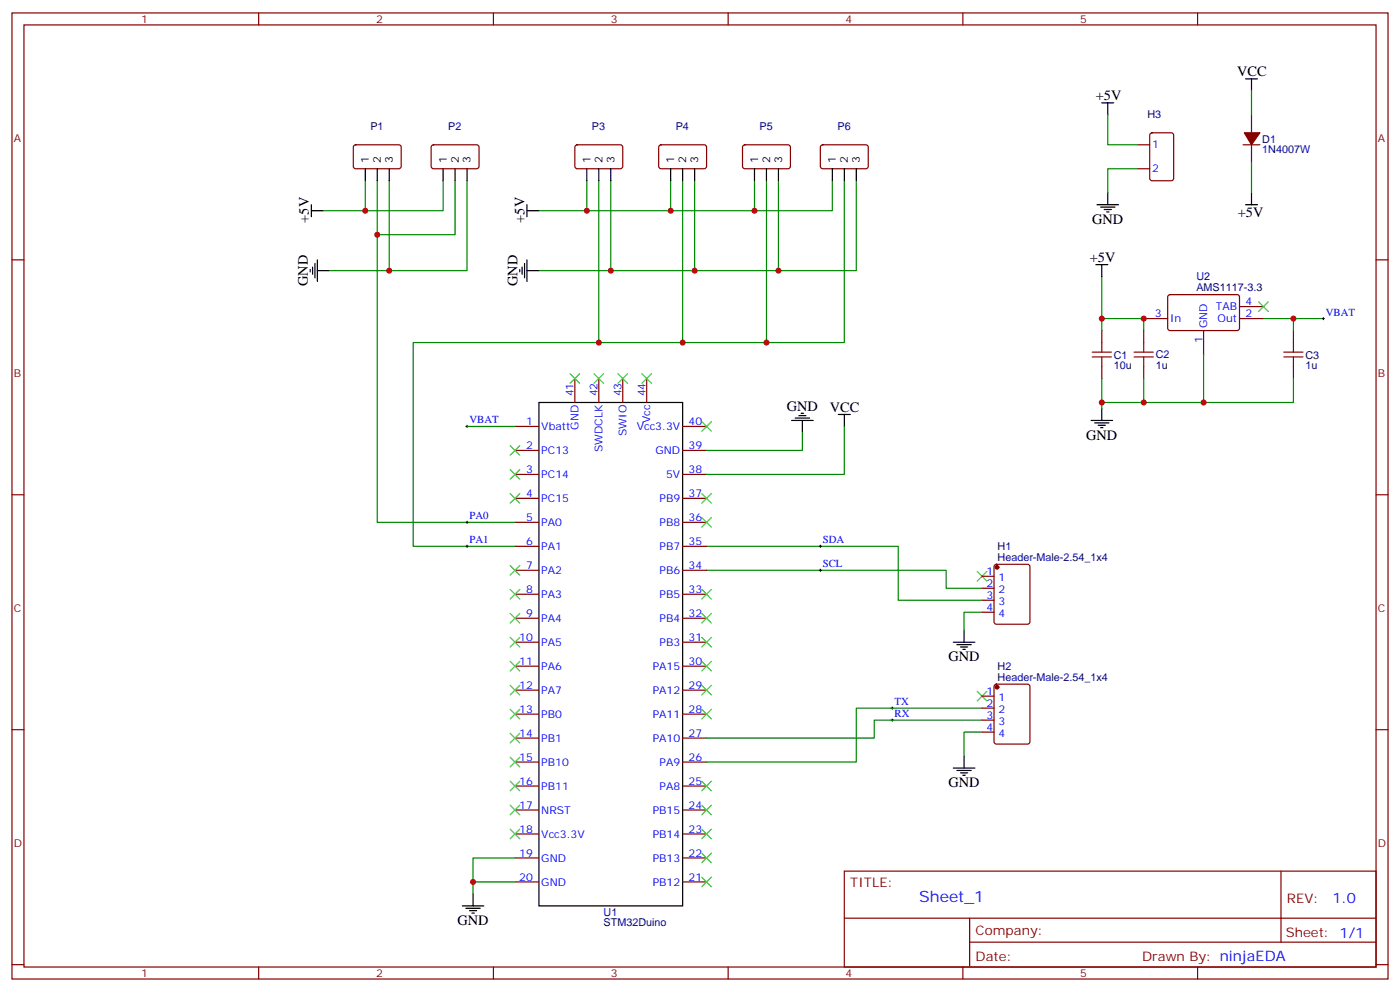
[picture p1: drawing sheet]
<svg xmlns="http://www.w3.org/2000/svg" width="412mm" height="292mm" viewBox="0 0 412 292" stroke-linecap="round" stroke-linejoin="round" font-family="sans-serif">
<g fill="none" stroke="#870000" stroke-width=".35">
<path d="M3.5 3.8h405.4v284.3h-405.4zM7.1 7.3h398.2v277.3h-398.2zM76.2 3.8v3.5M145.3 3.8v3.5M214.5 3.8v3.5M283.6 3.8v3.5M352.8 3.8v3.5M338.9 39.3l.5-.2h5.6l.7 .4v13l-.4 .6-5.9 .1-.7-.5v-12.9zM368.7 33.8v5.3M104.3 42.8l.5-.2 12.9 .1 .5 .6-.1 5.9-.6 .5-13-.1-.4-.6v-5.7zM127.2 42.8l.5-.2 13 .1 .4 .6-.1 5.9-.6 .5-13-.1-.4-.6v-5.7zM169.6 42.8l.4-.2 13 .1 .4 .6v5.9l-.7 .5-12.9-.1-.5-.6v-5.7z"/>
<path d="M194.3 42.8l.4-.2 13 .1 .4 .6v5.9l-.7 .5-12.9-.1-.5-.6v-5.7zM219 42.8l.4-.2 13 .1 .4 .6v5.9l-.7 .5-12.9-.1-.5-.6v-5.7zM241.9 42.8l.5-.2 12.9 .1 .5 .6-.1 5.9-.6 .5-13-.1-.4-.6v-5.7zM335.1 42.6h3.6M335.1 49.7h3.6M366.2 42.6h4.9M368.7 42.6v5.3M3.5 76.5h3.6M405.3 76.5h3.6M324.6 97.3v3.5M336.9 93.8h7.1M336.9 97.3v3.5"/>
<path d="M344.2 86.9l.5-.2 20 .1 .4 .6v9.5l-.7 .4-20-.1-.4-.6v-9.2zM354.5 97.3v7.1M365.1 93.8h7.1M365.1 90.2h7.1M381 97.3v3.5M169.3 111.4v7.1M176.4 111.4v7.1M183.4 111.4v7.1M190.5 111.4v7.1M324.6 107.9v3.5M336.9 107.9v3.5M381 107.9v3.5"/>
<path d="M151.7 125.5h7M151.7 132.6h7M151.7 139.6h7M201.1 125.5h7M201.1 132.6h7M201.1 139.6h7M3.5 145.6h3.6M151.7 146.7h7M151.7 153.7h7M201.1 146.7h7M201.1 153.7h7M405.3 145.6h3.6"/>
<path d="M151.7 160.8h7M151.7 167.9h7M151.7 174.9h7M201.1 160.8h7M201.1 167.9h7M201.1 174.9h7M289.3 169.6h3.5M289.3 173.1h3.5M289.3 176.7h3.5M293 166.3l.5-.2h9.2l.6 .4 .1 16.5-.5 .7h-9.4l-.6-.4-.1-16.5zM151.7 182h7M151.7 189h7"/>
<path d="M151.7 196.1h7M201.1 182h7M201.1 189h7M201.1 196.1h7M289.3 180.2h3.5M3.5 214.8h3.6M151.7 203.1h7M151.7 210.2h7M151.7 217.2h7M201.1 203.1h7M201.1 210.2h7M201.1 217.2h7"/>
<path d="M289.3 204.9h3.5M289.3 208.4h3.5M289.3 211.9h3.5M289.3 215.5h3.5M293 201.6l.5-.2h9.2l.6 .4 .1 16.5-.5 .6-9.4 .1-.6-.5-.1-16.4zM405.3 214.8h3.6M151.7 224.3h7M151.7 231.4h7M151.7 238.4h7M201.1 224.3h7M201.1 231.4h7M201.1 238.4h7"/>
<path d="M151.7 245.5h7M151.7 252.5h7M151.7 259.6h7M201.1 245.5h7M201.1 252.5h7M201.1 259.6h7M248.7 256.4h156.6v28.2h-156.6zM377.3 256.4v20.9M248.7 270.2h156.5M285.6 277.3h119.6M285.6 270.2v14.2M3.5 283.9h3.6"/>
<path d="M76.2 284.6v3.5M145.3 284.6v3.5M214.5 284.6v3.5M283.6 284.6v3.5M352.8 284.6v3.5M405.3 283.9h3.6"/>
</g>
<g fill="none" stroke="#3c3" stroke-width=".35">
<path d="M370.8 88.8l2.8 2.9M373.6 88.8l-2.8 2.9M167.9 110l2.8 2.8M170.7 110l-2.8 2.8M175 110l2.8 2.8M177.8 110l-2.8 2.8M182 110l2.9 2.8M184.9 110l-2.9 2.8M189.1 110l2.8 2.8M191.9 110l-2.8 2.8M150.3 131.2l2.8 2.8M150.3 138.2l2.8 2.8"/>
<path d="M153.1 131.2l-2.8 2.8M153.1 138.2l-2.8 2.8M206.7 124.1l2.8 2.8M209.5 124.1l-2.8 2.8M150.3 145.3l2.8 2.8M153.1 145.3l-2.8 2.8M206.7 145.3l2.8 2.8M206.7 152.3l2.8 2.9M209.5 145.3l-2.8 2.8M209.5 152.3l-2.8 2.9M150.3 166.4l2.8 2.9M150.3 173.5l2.8 2.8"/>
<path d="M153.1 166.4l-2.8 2.9M153.1 173.5l-2.8 2.8M206.7 173.5l2.8 2.8M209.5 173.5l-2.8 2.8M287.9 168.2l2.8 2.8M290.7 168.2l-2.8 2.8M150.3 180.6l2.8 2.8M150.3 187.6l2.8 2.8M150.3 194.7l2.8 2.8M153.1 180.6l-2.8 2.8M153.1 187.6l-2.8 2.8M153.1 194.7l-2.8 2.8"/>
<path d="M206.7 194.7l2.8 2.8M206.7 187.6l2.8 2.8M206.7 180.6l2.8 2.8M209.5 180.6l-2.8 2.8M209.5 194.7l-2.8 2.8M209.5 187.6l-2.8 2.8M150.3 201.7l2.8 2.8M150.3 208.8l2.8 2.8M150.3 215.8l2.8 2.9M153.1 201.7l-2.8 2.8M153.1 208.8l-2.8 2.8M153.1 215.8l-2.8 2.9"/>
<path d="M206.7 208.8l2.8 2.8M206.7 201.7l2.8 2.8M209.5 208.8l-2.8 2.8M209.5 201.7l-2.8 2.8M287.9 203.5l2.8 2.8M290.7 203.5l-2.8 2.8M150.3 222.9l2.8 2.8M150.3 229.9l2.8 2.9M150.3 237l2.8 2.8M153.1 222.9l-2.8 2.8M153.1 229.9l-2.8 2.9M153.1 237l-2.8 2.8"/>
<path d="M206.7 237l2.8 2.8M206.7 229.9l2.8 2.9M209.5 237l-2.8 2.8M209.5 229.9l-2.8 2.9M150.3 244.1l2.8 2.8M153.1 244.1l-2.8 2.8M206.7 258.2l2.8 2.8M206.7 251.1l2.8 2.8M206.7 244.1l2.8 2.8M209.5 258.2l-2.8 2.8M209.5 251.1l-2.8 2.8M209.5 244.1l-2.8 2.8"/>
</g>
<g fill="none" stroke="#000" stroke-width=".35">
<path d="M324.6 30.3h3.5M326.3 30.3v3.5M366.9 23.2h3.5M368.7 23.2v3.5M107.6 49.7v3.5M111.1 49.7v3.5M114.7 49.7v3.5M130.5 49.7v3.5M134.1 49.7v3.5M137.6 49.7v3.5M172.9 49.7v3.5M176.4 49.7v3.5"/>
<path d="M179.9 49.7v3.5M197.6 49.7v3.5M201.1 49.7v3.5M204.6 49.7v3.5M222.2 49.7v3.5M225.8 49.7v3.5M229.3 49.7v3.5M245.2 49.7v3.5M248.7 49.7v3.5M252.2 49.7v3.5M326.3 56.7v3.6M368.7 56.7v3.6"/>
<path d="M91.4 79.3v.7M91.7 62h3.5M91.7 60.3v3.5M92.1 78.6v2.1M92.8 77.5v4.3M93.5 79.7h3.5M93.5 76.5v6.3M153.1 79.3v.7M153.8 78.6v2.1M154.5 77.5v4.3M155.2 62h3.5M155.2 79.7h3.5"/>
<path d="M155.2 60.3v3.5M155.2 76.5v6.3M322.8 77.9h3.5M323.1 60.3h6.4M324.2 61h4.2M324.6 77.9v3.5M325.3 61.7h2.1M326 62.4h.7M366.9 60.3h3.5M158.7 118.5h42.4v148.1h-42.4zM233.2 123.8h6.3M234.2 123h4.3"/>
<path d="M235.3 122.3h2.1M236 121.6h.7M236.4 123.8v3.5M246.9 122h3.6M248.7 122v3.5M321.4 123.8h6.3M322.4 124.5h4.3M323.5 125.2h2.1M324.2 125.9h.7M324.6 120.2v3.6M280.8 189h6.4M281.9 189.7h4.2"/>
<path d="M282.9 190.4h2.1M283.6 191.1h.7M284 185.5v3.5M280.8 226.1h6.4M281.9 226.8h4.2M282.9 227.5h2.1M283.6 228.2h.7M284 222.5v3.6M136.2 266.6h6.3M137.2 267.3h4.3M138.3 268h2.1M139 268.7h.7"/>
<path d="M139.3 263.1v3.5"/>
</g>
<g fill="none" stroke="#008700" stroke-width=".35">
<path d="M326.3 33.8v8.8h8.8M368.7 26.7v7.1M107.6 53.2v8.8h-12.4M111.1 53.2v100.5h40.6M114.7 53.2v26.5h-17.7M130.5 53.2v8.8h-22.9M134.1 53.2v15.9h-23M137.6 53.2v26.5h-22.9M172.9 53.2v8.8h-14.2M176.4 53.2v47.6h-54.7v60h30M179.9 53.2v26.5h-21.2M197.6 53.2v8.8h-24.7"/>
<path d="M201.1 53.2v47.6h-24.7M204.6 53.2v26.5h-24.7M222.2 53.2v8.8h-24.6M225.8 53.2v47.6h-24.7M229.3 53.2v26.5h-24.7M245.2 53.2v8.8h-23M248.7 53.2v47.6h-22.9M252.2 53.2v26.5h-22.9M335.1 49.7h-8.8v7M368.7 47.9v8.8M324.6 81.4v12.4h12.3v3.5M324.6 93.8v3.5"/>
<path d="M372.2 93.8h17.6M381 93.8v3.5M324.6 111.4v8.8M336.9 111.4v7.1M354.5 104.4v14.1h-29.9M381 111.4v7.1h-26.5M137.6 125.5h14.1M236.4 127.3v5.3h-28.3M248.7 125.5v14.1h-40.6M208.1 160.8h56.5v15.9h24.7M208.1 167.9h70.6v5.2h10.6M289.3 180.2h-5.3v5.3"/>
<path d="M289.3 215.5h-5.3v7M289.3 208.4h-37.1v15.9h-44.1M289.3 211.9h-31.8v5.3h-49.4M139.3 259.6h12.4M151.7 252.5h-12.4v10.6"/>
</g>
<g fill="#870000" stroke="#870000" stroke-width=".35">
<path d="M366.5 39.1h4.6l-2.4 3.5z"/>
<circle cx="293.7" cy="167" r=".53"/>
<circle cx="293.7" cy="202.2" r=".53"/>
</g>
<g fill="none" stroke="#000" stroke-width=".29">
<path d="M389.5 93.8h.7M389.8 93.4v.7M137.2 125.5h.7M137.6 125.2v.7M137.2 153.7h.7M137.6 153.4v.7M137.2 160.8h.7M137.6 160.4v.7M241.3 160.8h.7M241.3 167.9h.7M241.7 160.4v.7M241.7 167.5v.7"/>
<path d="M262.5 208.4h.7M262.5 211.9h.7M262.8 208.1v.7M262.8 211.6v.7"/>
</g>
<path d="M321.7 105.1h5.7M321.7 103.6h5.7M324.6 100.8v2.8M324.6 105.1v2.8M334.1 105.1h5.6M334.1 103.6h5.6M336.9 100.8v2.8M336.9 105.1v2.8M378.2 105.1h5.6M378.2 103.6h5.6M381 100.8v2.8M381 105.1v2.8" fill="none" stroke="#a10000" stroke-width=".35"/>
<g fill="#c00">
<circle cx="336.9" cy="118.5" r=".88"/>
<circle cx="381" cy="93.8" r=".88"/>
<circle cx="324.6" cy="93.8" r=".88"/>
<circle cx="225.8" cy="100.8" r=".88"/>
<circle cx="176.4" cy="100.8" r=".88"/>
<circle cx="204.6" cy="79.7" r=".88"/>
<circle cx="197.6" cy="62" r=".88"/>
<circle cx="111.1" cy="69.1" r=".88"/>
<circle cx="107.6" cy="62" r=".88"/>
<circle cx="114.7" cy="79.7" r=".88"/>
<circle cx="172.9" cy="62" r=".88"/>
<circle cx="222.3" cy="62" r=".88"/>
<circle cx="179.9" cy="79.7" r=".88"/>
<circle cx="229.3" cy="79.7" r=".88"/>
<circle cx="201.1" cy="100.8" r=".88"/>
<circle cx="336.9" cy="93.8" r=".88"/>
<circle cx="324.6" cy="118.5" r=".88"/>
<circle cx="354.5" cy="118.5" r=".88"/>
<circle cx="139.3" cy="259.6" r=".88"/>
</g>
<text font-size="4.6" fill="#00f" x="270.8" y="265.4">Sheet_1</text>
<g font-size="4.2">
<text x="364.4" y="22.5">VCC</text>
<text x="322.8" y="29.4">+5V</text>
<text x="91" y="65.5" transform="rotate(-90 91 65.5)">+5V</text>
<text x="154.5" y="65.5" transform="rotate(-90 154.5 65.5)">+5V</text>
<text x="321.7" y="65.9">GND</text>
<text x="364.6" y="63.9">+5V</text>
<text x="321" y="77">+5V</text>
<text x="90.7" y="84.2" transform="rotate(-90 90.7 84.2)">GND</text>
<text x="152.4" y="84.2" transform="rotate(-90 152.4 84.2)">GND</text>
<text x="231.8" y="121">GND</text>
<text x="244.5" y="121.3">VCC</text>
<text x="320" y="129.4">GND</text>
<text x="279.4" y="194.6">GND</text>
<text x="279.4" y="231.6">GND</text>
<text x="134.8" y="272.2">GND</text>
</g>
<text font-size="4.2" fill="#00f" x="392.5" y="265.7">1.0</text>
<g font-size="3.9" fill="#800">
<text x="250.5" y="261">TITLE:</text>
<text x="379.1" y="265.7">REV:</text>
<text x="287.4" y="275.2">Company:</text>
<text x="378.7" y="275.8">Sheet: 1/1</text>
<text x="287.4" y="282.9">Date:</text>
<text x="336.4" y="282.9">Drawn By: ninjaEDA</text>
</g>
<g font-size="3.2" fill="#800">
<text x="41.6" y="6.8">1</text>
<text x="110.8" y="6.8">2</text>
<text x="179.9" y="6.8">3</text>
<text x="249.1" y="6.8">4</text>
<text x="318.2" y="6.8">5</text>
<text x="4.1" y="41.9">A</text>
<text x="405.9" y="41.9">A</text>
<text x="4.1" y="111.1">B</text>
<text x="405.9" y="111.1">B</text>
<text x="4.1" y="180.2">C</text>
<text x="405.9" y="180.2">C</text>
<text x="4.1" y="249.3">D</text>
<text x="405.9" y="249.3">D</text>
<text x="41.6" y="287.6">1</text>
<text x="110.8" y="287.6">2</text>
<text x="179.9" y="287.6">3</text>
<text x="249.1" y="287.6">4</text>
<text x="318.2" y="287.6">5</text>
</g>
<g font-size="3.2" fill="#000080">
<text x="338" y="34.8">H3</text>
<text x="109.1" y="38.4">P1</text>
<text x="132" y="38.4">P2</text>
<text x="174.4" y="38.4">P3</text>
<text x="199.1" y="38.4">P4</text>
<text x="223.8" y="38.4">P5</text>
<text x="246.7" y="38.4">P6</text>
<text x="371.8" y="42">D1</text>
<text x="371.8" y="45.2">1N4007W</text>
<text x="352.4" y="82.5">U2</text>
<text x="352.4" y="85.7">AMS1117-3.3</text>
<text x="328.1" y="105.6">C1</text>
<text x="340.4" y="105.5">C2</text>
<text x="384.5" y="105.6">C3</text>
<text x="328.1" y="108.7">10u</text>
<text x="340.4" y="108.7">1u</text>
<text x="384.5" y="108.7">1u</text>
<text x="293.9" y="161.8">H1</text>
<text x="293.9" y="165">Header-Male-2.54_1x4</text>
<text x="293.9" y="197.1">H2</text>
<text x="293.9" y="200.3">Header-Male-2.54_1x4</text>
<text x="177.8" y="269.6">U1</text>
<text x="177.8" y="272.6">STM32Duino</text>
</g>
<g font-size="3.2">
<text x="108.7" y="47.9" transform="rotate(-90 108.7 47.9)">1</text>
<text x="112.2" y="47.9" transform="rotate(-90 112.2 47.9)">2</text>
<text x="115.7" y="47.9" transform="rotate(-90 115.7 47.9)">3</text>
<text x="131.6" y="47.9" transform="rotate(-90 131.6 47.9)">1</text>
<text x="135.1" y="47.9" transform="rotate(-90 135.1 47.9)">2</text>
<text x="138.6" y="47.9" transform="rotate(-90 138.6 47.9)">3</text>
<text x="173.9" y="47.9" transform="rotate(-90 173.9 47.9)">1</text>
<text x="177.4" y="47.9" transform="rotate(-90 177.4 47.9)">2</text>
<text x="181" y="47.9" transform="rotate(-90 181 47.9)">3</text>
<text x="198.6" y="47.9" transform="rotate(-90 198.6 47.9)">1</text>
<text x="202.1" y="47.9" transform="rotate(-90 202.1 47.9)">2</text>
<text x="205.7" y="47.9" transform="rotate(-90 205.7 47.9)">3</text>
<text x="223.3" y="47.9" transform="rotate(-90 223.3 47.9)">1</text>
<text x="226.8" y="47.9" transform="rotate(-90 226.8 47.9)">2</text>
<text x="230.4" y="47.9" transform="rotate(-90 230.4 47.9)">3</text>
<text x="246.2" y="47.9" transform="rotate(-90 246.2 47.9)">1</text>
<text x="249.8" y="47.9" transform="rotate(-90 249.8 47.9)">2</text>
<text x="253.3" y="47.9" transform="rotate(-90 253.3 47.9)">3</text>
</g>
<g font-size="3.2" fill="#00f">
<text x="339.4" y="43.7">1</text>
<text x="339.4" y="50.7">2</text>
<text x="366.9" y="89.9">4</text>
<text x="340.2" y="93.4">3</text>
<text x="344.7" y="94.8">In</text>
<text x="358.1" y="91.3">TAB</text>
<text x="358.7" y="94.8">Out</text>
<text x="366.9" y="93.4">2</text>
<text x="390.5" y="92.9">VBAT</text>
<text x="354.2" y="101.1" transform="rotate(-90 354.2 101.1)">1</text>
<text x="355.6" y="96.6" transform="rotate(-90 355.6 96.6)">GND</text>
<text x="169" y="116.7" transform="rotate(-90 169 116.7)">41</text>
<text x="176" y="116.7" transform="rotate(-90 176 116.7)">42</text>
<text x="183.1" y="116.7" transform="rotate(-90 183.1 116.7)">43</text>
<text x="190.1" y="116.7" transform="rotate(-90 190.1 116.7)">44</text>
<text x="138.3" y="124.6">VBAT</text>
<text x="155" y="125.2">1</text>
<text x="191.6" y="124.6" transform="rotate(-90 191.6 124.6)">Vcc</text>
<text x="202.8" y="125.2">40</text>
<text x="159.5" y="126.6">Vbatt</text>
<text x="170.4" y="126.4" transform="rotate(-90 170.4 126.4)">GND</text>
<text x="184.5" y="128.3" transform="rotate(-90 184.5 128.3)">SWIO</text>
<text x="187.6" y="126.6">Vcc3.3V</text>
<text x="155" y="132.2">2</text>
<text x="159.5" y="133.6">PC13</text>
<text x="177.4" y="133.1" transform="rotate(-90 177.4 133.1)">SWDCLK</text>
<text x="193.1" y="133.6">GND</text>
<text x="202.8" y="132.2">39</text>
<text x="155" y="139.3">3</text>
<text x="159.5" y="140.7">PC14</text>
<text x="196.2" y="140.7">5V</text>
<text x="202.8" y="139.3">38</text>
<text x="155" y="146.3">4</text>
<text x="159.5" y="147.7">PC15</text>
<text x="194.3" y="147.7">PB9</text>
<text x="202.8" y="146.3">37</text>
<text x="138.3" y="152.9">PA0</text>
<text x="155" y="153.4">5</text>
<text x="159.5" y="154.8">PA0</text>
<text x="194.3" y="154.8">PB8</text>
<text x="202.8" y="153.4">36</text>
<text x="138.3" y="159.9">PA1</text>
<text x="155" y="160.4">6</text>
<text x="159.5" y="161.9">PA1</text>
<text x="194.3" y="161.9">PB7</text>
<text x="202.8" y="160.4">35</text>
<text x="242.4" y="159.9">SDA</text>
<text x="155" y="167.5">7</text>
<text x="202.8" y="167.5">34</text>
<text x="242.4" y="167">SCL</text>
<text x="159.5" y="168.9">PA2</text>
<text x="194.3" y="168.9">PB6</text>
<text x="290.6" y="169.3">1</text>
<text x="290.6" y="172.8">2</text>
<text x="294.1" y="171">1</text>
<text x="155" y="174.6">8</text>
<text x="159.5" y="176">PA3</text>
<text x="194.3" y="176">PB5</text>
<text x="202.8" y="174.6">33</text>
<text x="290.6" y="176.3">3</text>
<text x="290.6" y="179.8">4</text>
<text x="294.1" y="174.6">2</text>
<text x="294.1" y="178.1">3</text>
<text x="155" y="181.6">9</text>
<text x="159.5" y="183">PA4</text>
<text x="194.3" y="183">PB4</text>
<text x="202.8" y="181.6">32</text>
<text x="294.1" y="181.6">4</text>
<text x="153" y="188.7">10</text>
<text x="159.5" y="190.1">PA5</text>
<text x="194.3" y="190.1">PB3</text>
<text x="202.8" y="188.7">31</text>
<text x="153" y="195.7">11</text>
<text x="159.5" y="197.1">PA6</text>
<text x="192.3" y="197.1">PA15</text>
<text x="202.8" y="195.7">30</text>
<text x="153" y="202.8">12</text>
<text x="202.8" y="202.8">29</text>
<text x="153" y="209.8">13</text>
<text x="159.5" y="204.2">PA7</text>
<text x="192.3" y="204.2">PA12</text>
<text x="202.8" y="209.8">28</text>
<text x="263.5" y="207.5">TX</text>
<text x="290.6" y="204.5">1</text>
<text x="290.6" y="208.1">2</text>
<text x="294.1" y="206.3">1</text>
<text x="294.1" y="209.8">2</text>
<text x="159.5" y="211.2">PB0</text>
<text x="192.3" y="211.2">PA11</text>
<text x="263.5" y="211.1">RX</text>
<text x="290.6" y="211.6">3</text>
<text x="290.6" y="215.1">4</text>
<text x="294.1" y="213.4">3</text>
<text x="153" y="216.9">14</text>
<text x="159.5" y="218.3">PB1</text>
<text x="192.3" y="218.3">PA10</text>
<text x="202.8" y="216.9">27</text>
<text x="294.1" y="216.9">4</text>
<text x="153" y="223.9">15</text>
<text x="159.5" y="225.4">PB10</text>
<text x="194.3" y="225.4">PA9</text>
<text x="202.8" y="223.9">26</text>
<text x="153" y="231">16</text>
<text x="159.5" y="232.4">PB11</text>
<text x="194.3" y="232.4">PA8</text>
<text x="202.8" y="231">25</text>
<text x="153" y="238.1">17</text>
<text x="159.5" y="239.5">NRST</text>
<text x="192.3" y="239.5">PB15</text>
<text x="202.8" y="238.1">24</text>
<text x="153" y="245.1">18</text>
<text x="202.8" y="245.1">23</text>
<text x="159.5" y="246.5">Vcc3.3V</text>
<text x="192.3" y="246.5">PB14</text>
<text x="153" y="252.2">19</text>
<text x="159.5" y="253.6">GND</text>
<text x="192.3" y="253.6">PB13</text>
<text x="202.8" y="252.2">22</text>
<text x="153" y="259.2">20</text>
<text x="159.5" y="260.6">GND</text>
<text x="192.3" y="260.6">PB12</text>
<text x="202.8" y="259.2">21</text>
</g>
</svg>
